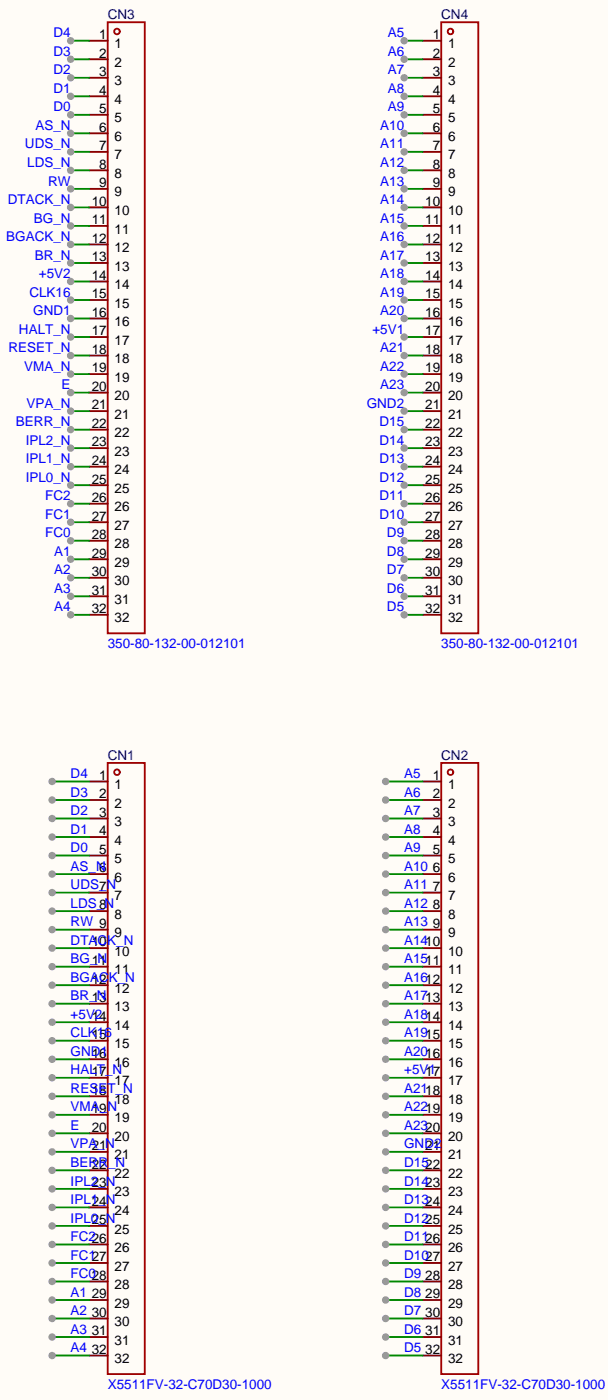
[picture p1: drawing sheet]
<svg xmlns="http://www.w3.org/2000/svg" width="83mm" height="192mm" viewBox="0 0 83 192" stroke-linecap="round" stroke-linejoin="round" font-family="sans-serif">
<path d="M0 0h83.3v192h-83.3z" fill="#fffcf7"/>
<g fill="none" stroke="#a10000" stroke-width=".25">
<path d="M14.8 3h5v83.9h-5z"/>
<circle cx="16" cy="4.3" r=".38"/>
</g>
<g fill="none" stroke="#870000" stroke-width=".25">
<path d="M12.2 5.6h2.6M12.2 8.1h2.6M12.2 10.7h2.6M12.2 13.2h2.6M12.2 15.7h2.6M12.2 18.3h2.6M12.2 20.8h2.6M12.2 23.4h2.6M12.2 25.9h2.6M12.2 28.4h2.6M12.2 31h2.6M12.2 33.5h2.6"/>
<path d="M12.2 36.1h2.6M12.2 38.6h2.6M12.2 41.1h2.6M12.2 43.7h2.6M12.2 46.2h2.6M12.2 48.8h2.6M12.2 51.3h2.6M12.2 53.8h2.6M12.2 56.4h2.6M12.2 58.9h2.6M12.2 61.5h2.6M12.2 64h2.6"/>
<path d="M12.2 66.5h2.6M12.2 69.1h2.6M12.2 71.6h2.6M12.2 74.2h2.6M12.2 76.7h2.6M12.2 79.2h2.6M12.2 81.8h2.6M12.2 84.3h2.6"/>
</g>
<path d="M9.7 5.6h2.5" fill="none" stroke="#008700" stroke-width=".25"/>
<circle cx="9.7" cy="5.6" r=".51" fill="#999"/>
<path d="M9.7 8.1h2.5" fill="none" stroke="#008700" stroke-width=".25"/>
<circle cx="9.7" cy="8.1" r=".51" fill="#999"/>
<path d="M9.7 10.7h2.5" fill="none" stroke="#008700" stroke-width=".25"/>
<circle cx="9.7" cy="10.7" r=".51" fill="#999"/>
<path d="M9.7 13.2h2.5" fill="none" stroke="#008700" stroke-width=".25"/>
<circle cx="9.7" cy="13.2" r=".51" fill="#999"/>
<path d="M9.7 15.7h2.5" fill="none" stroke="#008700" stroke-width=".25"/>
<circle cx="9.7" cy="15.7" r=".51" fill="#999"/>
<path d="M9.7 18.3h2.5" fill="none" stroke="#008700" stroke-width=".25"/>
<circle cx="9.7" cy="18.3" r=".51" fill="#999"/>
<path d="M9.7 20.8h2.5" fill="none" stroke="#008700" stroke-width=".25"/>
<circle cx="9.7" cy="20.8" r=".51" fill="#999"/>
<path d="M9.7 23.4h2.5" fill="none" stroke="#008700" stroke-width=".25"/>
<circle cx="9.7" cy="23.4" r=".51" fill="#999"/>
<path d="M9.7 25.9h2.5" fill="none" stroke="#008700" stroke-width=".25"/>
<circle cx="9.7" cy="25.9" r=".51" fill="#999"/>
<path d="M9.7 28.4h2.5" fill="none" stroke="#008700" stroke-width=".25"/>
<circle cx="9.7" cy="28.4" r=".51" fill="#999"/>
<path d="M9.7 31h2.5" fill="none" stroke="#008700" stroke-width=".25"/>
<circle cx="9.7" cy="31" r=".51" fill="#999"/>
<path d="M9.7 33.5h2.5" fill="none" stroke="#008700" stroke-width=".25"/>
<circle cx="9.7" cy="33.5" r=".51" fill="#999"/>
<path d="M9.7 36.1h2.5" fill="none" stroke="#008700" stroke-width=".25"/>
<circle cx="9.7" cy="36.1" r=".51" fill="#999"/>
<path d="M9.7 38.6h2.5" fill="none" stroke="#008700" stroke-width=".25"/>
<circle cx="9.7" cy="38.6" r=".51" fill="#999"/>
<path d="M9.7 41.1h2.5" fill="none" stroke="#008700" stroke-width=".25"/>
<circle cx="9.7" cy="41.1" r=".51" fill="#999"/>
<path d="M9.7 43.7h2.5" fill="none" stroke="#008700" stroke-width=".25"/>
<circle cx="9.7" cy="43.7" r=".51" fill="#999"/>
<path d="M9.7 46.2h2.5" fill="none" stroke="#008700" stroke-width=".25"/>
<circle cx="9.7" cy="46.2" r=".51" fill="#999"/>
<path d="M9.7 48.8h2.5" fill="none" stroke="#008700" stroke-width=".25"/>
<circle cx="9.7" cy="48.8" r=".51" fill="#999"/>
<path d="M9.7 51.3h2.5" fill="none" stroke="#008700" stroke-width=".25"/>
<circle cx="9.7" cy="51.3" r=".51" fill="#999"/>
<path d="M9.7 53.8h2.5" fill="none" stroke="#008700" stroke-width=".25"/>
<circle cx="9.7" cy="53.8" r=".51" fill="#999"/>
<path d="M9.7 56.4h2.5" fill="none" stroke="#008700" stroke-width=".25"/>
<circle cx="9.7" cy="56.4" r=".51" fill="#999"/>
<path d="M9.7 58.9h2.5" fill="none" stroke="#008700" stroke-width=".25"/>
<circle cx="9.7" cy="58.9" r=".51" fill="#999"/>
<path d="M9.7 61.5h2.5" fill="none" stroke="#008700" stroke-width=".25"/>
<circle cx="9.7" cy="61.5" r=".51" fill="#999"/>
<path d="M9.7 64h2.5" fill="none" stroke="#008700" stroke-width=".25"/>
<circle cx="9.7" cy="64" r=".51" fill="#999"/>
<path d="M9.7 66.5h2.5" fill="none" stroke="#008700" stroke-width=".25"/>
<circle cx="9.7" cy="66.5" r=".51" fill="#999"/>
<path d="M9.7 69.1h2.5" fill="none" stroke="#008700" stroke-width=".25"/>
<circle cx="9.7" cy="69.1" r=".51" fill="#999"/>
<path d="M9.7 71.6h2.5" fill="none" stroke="#008700" stroke-width=".25"/>
<circle cx="9.7" cy="71.6" r=".51" fill="#999"/>
<path d="M9.7 74.2h2.5" fill="none" stroke="#008700" stroke-width=".25"/>
<circle cx="9.7" cy="74.2" r=".51" fill="#999"/>
<path d="M9.7 76.7h2.5" fill="none" stroke="#008700" stroke-width=".25"/>
<circle cx="9.7" cy="76.7" r=".51" fill="#999"/>
<path d="M9.7 79.2h2.5" fill="none" stroke="#008700" stroke-width=".25"/>
<circle cx="9.7" cy="79.2" r=".51" fill="#999"/>
<path d="M9.7 81.8h2.5" fill="none" stroke="#008700" stroke-width=".25"/>
<circle cx="9.7" cy="81.8" r=".51" fill="#999"/>
<path d="M9.7 84.3h2.5" fill="none" stroke="#008700" stroke-width=".25"/>
<circle cx="9.7" cy="84.3" r=".51" fill="#999"/>
<g fill="none" stroke="#a10000" stroke-width=".25">
<path d="M60.5 3h5.1v83.9h-5.1z"/>
<circle cx="61.8" cy="4.3" r=".38"/>
</g>
<g fill="none" stroke="#870000" stroke-width=".25">
<path d="M57.9 5.6h2.6M57.9 8.1h2.6M57.9 10.7h2.6M57.9 13.2h2.6M57.9 15.7h2.6M57.9 18.3h2.6M57.9 20.8h2.6M57.9 23.4h2.6M57.9 25.9h2.6M57.9 28.4h2.6M57.9 31h2.6M57.9 33.5h2.6"/>
<path d="M57.9 36.1h2.6M57.9 38.6h2.6M57.9 41.1h2.6M57.9 43.7h2.6M57.9 46.2h2.6M57.9 48.8h2.6M57.9 51.3h2.6M57.9 53.8h2.6M57.9 56.4h2.6M57.9 58.9h2.6M57.9 61.5h2.6M57.9 64h2.6"/>
<path d="M57.9 66.5h2.6M57.9 69.1h2.6M57.9 71.6h2.6M57.9 74.2h2.6M57.9 76.7h2.6M57.9 79.2h2.6M57.9 81.8h2.6M57.9 84.3h2.6"/>
</g>
<path d="M55.4 5.6h2.5" fill="none" stroke="#008700" stroke-width=".25"/>
<circle cx="55.4" cy="5.6" r=".51" fill="#999"/>
<path d="M55.4 8.1h2.5" fill="none" stroke="#008700" stroke-width=".25"/>
<circle cx="55.4" cy="8.1" r=".51" fill="#999"/>
<path d="M55.4 10.7h2.5" fill="none" stroke="#008700" stroke-width=".25"/>
<circle cx="55.4" cy="10.7" r=".51" fill="#999"/>
<path d="M55.4 13.2h2.5" fill="none" stroke="#008700" stroke-width=".25"/>
<circle cx="55.4" cy="13.2" r=".51" fill="#999"/>
<path d="M55.4 15.7h2.5" fill="none" stroke="#008700" stroke-width=".25"/>
<circle cx="55.4" cy="15.7" r=".51" fill="#999"/>
<path d="M55.4 18.3h2.5" fill="none" stroke="#008700" stroke-width=".25"/>
<circle cx="55.4" cy="18.3" r=".51" fill="#999"/>
<path d="M55.4 20.8h2.5" fill="none" stroke="#008700" stroke-width=".25"/>
<circle cx="55.4" cy="20.8" r=".51" fill="#999"/>
<path d="M55.4 23.4h2.5" fill="none" stroke="#008700" stroke-width=".25"/>
<circle cx="55.4" cy="23.4" r=".51" fill="#999"/>
<path d="M55.4 25.9h2.5" fill="none" stroke="#008700" stroke-width=".25"/>
<circle cx="55.4" cy="25.9" r=".51" fill="#999"/>
<path d="M55.4 28.4h2.5" fill="none" stroke="#008700" stroke-width=".25"/>
<circle cx="55.4" cy="28.4" r=".51" fill="#999"/>
<path d="M55.4 31h2.5" fill="none" stroke="#008700" stroke-width=".25"/>
<circle cx="55.4" cy="31" r=".51" fill="#999"/>
<path d="M55.4 33.5h2.5" fill="none" stroke="#008700" stroke-width=".25"/>
<circle cx="55.4" cy="33.5" r=".51" fill="#999"/>
<path d="M55.4 36.1h2.5" fill="none" stroke="#008700" stroke-width=".25"/>
<circle cx="55.4" cy="36.1" r=".51" fill="#999"/>
<path d="M55.4 38.6h2.5" fill="none" stroke="#008700" stroke-width=".25"/>
<circle cx="55.4" cy="38.6" r=".51" fill="#999"/>
<path d="M55.4 41.1h2.5" fill="none" stroke="#008700" stroke-width=".25"/>
<circle cx="55.4" cy="41.1" r=".51" fill="#999"/>
<path d="M55.4 43.7h2.5" fill="none" stroke="#008700" stroke-width=".25"/>
<circle cx="55.4" cy="43.7" r=".51" fill="#999"/>
<path d="M55.4 46.2h2.5" fill="none" stroke="#008700" stroke-width=".25"/>
<circle cx="55.4" cy="46.2" r=".51" fill="#999"/>
<path d="M55.4 48.8h2.5" fill="none" stroke="#008700" stroke-width=".25"/>
<circle cx="55.4" cy="48.8" r=".51" fill="#999"/>
<path d="M55.4 51.3h2.5" fill="none" stroke="#008700" stroke-width=".25"/>
<circle cx="55.4" cy="51.3" r=".51" fill="#999"/>
<path d="M55.4 53.8h2.5" fill="none" stroke="#008700" stroke-width=".25"/>
<circle cx="55.4" cy="53.8" r=".51" fill="#999"/>
<path d="M55.4 56.4h2.5" fill="none" stroke="#008700" stroke-width=".25"/>
<circle cx="55.4" cy="56.4" r=".51" fill="#999"/>
<path d="M55.4 58.9h2.5" fill="none" stroke="#008700" stroke-width=".25"/>
<circle cx="55.4" cy="58.9" r=".51" fill="#999"/>
<path d="M55.4 61.5h2.5" fill="none" stroke="#008700" stroke-width=".25"/>
<circle cx="55.4" cy="61.5" r=".51" fill="#999"/>
<path d="M55.4 64h2.5" fill="none" stroke="#008700" stroke-width=".25"/>
<circle cx="55.4" cy="64" r=".51" fill="#999"/>
<path d="M55.4 66.5h2.5" fill="none" stroke="#008700" stroke-width=".25"/>
<circle cx="55.4" cy="66.5" r=".51" fill="#999"/>
<path d="M55.4 69.1h2.5" fill="none" stroke="#008700" stroke-width=".25"/>
<circle cx="55.4" cy="69.1" r=".51" fill="#999"/>
<path d="M55.4 71.6h2.5" fill="none" stroke="#008700" stroke-width=".25"/>
<circle cx="55.4" cy="71.6" r=".51" fill="#999"/>
<path d="M55.4 74.2h2.5" fill="none" stroke="#008700" stroke-width=".25"/>
<circle cx="55.4" cy="74.2" r=".51" fill="#999"/>
<path d="M55.4 76.7h2.5" fill="none" stroke="#008700" stroke-width=".25"/>
<circle cx="55.4" cy="76.7" r=".51" fill="#999"/>
<path d="M55.4 79.2h2.5" fill="none" stroke="#008700" stroke-width=".25"/>
<circle cx="55.4" cy="79.2" r=".51" fill="#999"/>
<path d="M55.4 81.8h2.5" fill="none" stroke="#008700" stroke-width=".25"/>
<circle cx="55.4" cy="81.8" r=".51" fill="#999"/>
<path d="M55.4 84.3h2.5" fill="none" stroke="#008700" stroke-width=".25"/>
<circle cx="55.4" cy="84.3" r=".51" fill="#999"/>
<g fill="none" stroke="#a10000" stroke-width=".25">
<path d="M14.8 104.6h5v83.9h-5z"/>
<circle cx="16" cy="105.9" r=".38"/>
</g>
<g fill="none" stroke="#870000" stroke-width=".25">
<path d="M12.2 107.2h2.6M12.2 109.7h2.6M12.2 112.3h2.6M12.2 114.8h2.6M12.2 117.3h2.6M12.2 119.9h2.6M12.2 122.4h2.6M12.2 125h2.6M12.2 127.5h2.6M12.2 130h2.6M12.2 132.6h2.6M12.2 135.1h2.6"/>
<path d="M12.2 137.7h2.6M12.2 140.2h2.6M12.2 142.7h2.6M12.2 145.3h2.6M12.2 147.8h2.6M12.2 150.4h2.6M12.2 152.9h2.6M12.2 155.4h2.6M12.2 158h2.6M12.2 160.5h2.6M12.2 163.1h2.6M12.2 165.6h2.6"/>
<path d="M12.2 168.1h2.6M12.2 170.7h2.6M12.2 173.2h2.6M12.2 175.8h2.6M12.2 178.3h2.6M12.2 180.8h2.6M12.2 183.4h2.6M12.2 185.9h2.6"/>
</g>
<path d="M7.1 107.2h5.1" fill="none" stroke="#008700" stroke-width=".25"/>
<circle cx="7.1" cy="107.2" r=".51" fill="#999"/>
<path d="M7.1 109.7h5.1" fill="none" stroke="#008700" stroke-width=".25"/>
<circle cx="7.1" cy="109.7" r=".51" fill="#999"/>
<path d="M7.1 112.3h5.1" fill="none" stroke="#008700" stroke-width=".25"/>
<circle cx="7.1" cy="112.3" r=".51" fill="#999"/>
<path d="M7.1 114.8h5.1" fill="none" stroke="#008700" stroke-width=".25"/>
<circle cx="7.1" cy="114.8" r=".51" fill="#999"/>
<path d="M7.1 117.3h5.1" fill="none" stroke="#008700" stroke-width=".25"/>
<circle cx="7.1" cy="117.3" r=".51" fill="#999"/>
<path d="M7.1 119.9h5.1" fill="none" stroke="#008700" stroke-width=".25"/>
<circle cx="7.1" cy="119.9" r=".51" fill="#999"/>
<path d="M7.1 122.4h5.1" fill="none" stroke="#008700" stroke-width=".25"/>
<circle cx="7.1" cy="122.4" r=".51" fill="#999"/>
<path d="M7.1 125h5.1" fill="none" stroke="#008700" stroke-width=".25"/>
<circle cx="7.1" cy="125" r=".51" fill="#999"/>
<path d="M7.1 127.5h5.1" fill="none" stroke="#008700" stroke-width=".25"/>
<circle cx="7.1" cy="127.5" r=".51" fill="#999"/>
<path d="M7.1 130h5.1" fill="none" stroke="#008700" stroke-width=".25"/>
<circle cx="7.1" cy="130" r=".51" fill="#999"/>
<path d="M7.1 132.6h5.1" fill="none" stroke="#008700" stroke-width=".25"/>
<circle cx="7.1" cy="132.6" r=".51" fill="#999"/>
<path d="M7.1 135.1h5.1" fill="none" stroke="#008700" stroke-width=".25"/>
<circle cx="7.1" cy="135.1" r=".51" fill="#999"/>
<path d="M7.1 137.7h5.1" fill="none" stroke="#008700" stroke-width=".25"/>
<circle cx="7.1" cy="137.7" r=".51" fill="#999"/>
<path d="M7.1 140.2h5.1" fill="none" stroke="#008700" stroke-width=".25"/>
<circle cx="7.1" cy="140.2" r=".51" fill="#999"/>
<path d="M7.1 142.7h5.1" fill="none" stroke="#008700" stroke-width=".25"/>
<circle cx="7.1" cy="142.7" r=".51" fill="#999"/>
<path d="M7.1 145.3h5.1" fill="none" stroke="#008700" stroke-width=".25"/>
<circle cx="7.1" cy="145.3" r=".51" fill="#999"/>
<path d="M7.1 147.8h5.1" fill="none" stroke="#008700" stroke-width=".25"/>
<circle cx="7.1" cy="147.8" r=".51" fill="#999"/>
<path d="M7.1 150.4h5.1" fill="none" stroke="#008700" stroke-width=".25"/>
<circle cx="7.1" cy="150.4" r=".51" fill="#999"/>
<path d="M7.1 152.9h5.1" fill="none" stroke="#008700" stroke-width=".25"/>
<circle cx="7.1" cy="152.9" r=".51" fill="#999"/>
<path d="M7.1 155.4h5.1" fill="none" stroke="#008700" stroke-width=".25"/>
<circle cx="7.1" cy="155.4" r=".51" fill="#999"/>
<path d="M7.1 158h5.1" fill="none" stroke="#008700" stroke-width=".25"/>
<circle cx="7.1" cy="158" r=".51" fill="#999"/>
<path d="M7.1 160.5h5.1" fill="none" stroke="#008700" stroke-width=".25"/>
<circle cx="7.1" cy="160.5" r=".51" fill="#999"/>
<path d="M7.1 163.1h5.1" fill="none" stroke="#008700" stroke-width=".25"/>
<circle cx="7.1" cy="163.1" r=".51" fill="#999"/>
<path d="M7.1 165.6h5.1" fill="none" stroke="#008700" stroke-width=".25"/>
<circle cx="7.1" cy="165.6" r=".51" fill="#999"/>
<path d="M7.1 168.1h5.1" fill="none" stroke="#008700" stroke-width=".25"/>
<circle cx="7.1" cy="168.1" r=".51" fill="#999"/>
<path d="M7.1 170.7h5.1" fill="none" stroke="#008700" stroke-width=".25"/>
<circle cx="7.1" cy="170.7" r=".51" fill="#999"/>
<path d="M7.1 173.2h5.1" fill="none" stroke="#008700" stroke-width=".25"/>
<circle cx="7.1" cy="173.2" r=".51" fill="#999"/>
<path d="M7.1 175.8h5.1" fill="none" stroke="#008700" stroke-width=".25"/>
<circle cx="7.1" cy="175.8" r=".51" fill="#999"/>
<path d="M7.1 178.3h5.1" fill="none" stroke="#008700" stroke-width=".25"/>
<circle cx="7.1" cy="178.3" r=".51" fill="#999"/>
<path d="M7.1 180.8h5.1" fill="none" stroke="#008700" stroke-width=".25"/>
<circle cx="7.1" cy="180.8" r=".51" fill="#999"/>
<path d="M7.1 183.4h5.1" fill="none" stroke="#008700" stroke-width=".25"/>
<circle cx="7.1" cy="183.4" r=".51" fill="#999"/>
<path d="M7.1 185.9h5.1" fill="none" stroke="#008700" stroke-width=".25"/>
<circle cx="7.1" cy="185.9" r=".51" fill="#999"/>
<g fill="none" stroke="#a10000" stroke-width=".25">
<path d="M60.5 104.6h5.1v83.9h-5.1z"/>
<circle cx="61.8" cy="105.9" r=".38"/>
</g>
<g fill="none" stroke="#870000" stroke-width=".25">
<path d="M57.9 107.2h2.6M57.9 109.7h2.6M57.9 112.3h2.6M57.9 114.8h2.6M57.9 117.3h2.6M57.9 119.9h2.6M57.9 122.4h2.6M57.9 125h2.6M57.9 127.5h2.6M57.9 130h2.6M57.9 132.6h2.6M57.9 135.1h2.6"/>
<path d="M57.9 137.7h2.6M57.9 140.2h2.6M57.9 142.7h2.6M57.9 145.3h2.6M57.9 147.8h2.6M57.9 150.4h2.6M57.9 152.9h2.6M57.9 155.4h2.6M57.9 158h2.6M57.9 160.5h2.6M57.9 163.1h2.6M57.9 165.6h2.6"/>
<path d="M57.9 168.1h2.6M57.9 170.7h2.6M57.9 173.2h2.6M57.9 175.8h2.6M57.9 178.3h2.6M57.9 180.8h2.6M57.9 183.4h2.6M57.9 185.9h2.6"/>
</g>
<path d="M52.9 107.2h5" fill="none" stroke="#008700" stroke-width=".25"/>
<circle cx="52.9" cy="107.2" r=".51" fill="#999"/>
<path d="M52.9 109.7h5" fill="none" stroke="#008700" stroke-width=".25"/>
<circle cx="52.9" cy="109.7" r=".51" fill="#999"/>
<path d="M52.9 112.3h5" fill="none" stroke="#008700" stroke-width=".25"/>
<circle cx="52.9" cy="112.3" r=".51" fill="#999"/>
<path d="M52.9 114.8h5" fill="none" stroke="#008700" stroke-width=".25"/>
<circle cx="52.9" cy="114.8" r=".51" fill="#999"/>
<path d="M52.9 117.3h5" fill="none" stroke="#008700" stroke-width=".25"/>
<circle cx="52.9" cy="117.3" r=".51" fill="#999"/>
<path d="M52.9 119.9h5" fill="none" stroke="#008700" stroke-width=".25"/>
<circle cx="52.9" cy="119.9" r=".51" fill="#999"/>
<path d="M52.9 122.4h5" fill="none" stroke="#008700" stroke-width=".25"/>
<circle cx="52.9" cy="122.4" r=".51" fill="#999"/>
<path d="M52.9 125h5" fill="none" stroke="#008700" stroke-width=".25"/>
<circle cx="52.9" cy="125" r=".51" fill="#999"/>
<path d="M52.9 127.5h5" fill="none" stroke="#008700" stroke-width=".25"/>
<circle cx="52.9" cy="127.5" r=".51" fill="#999"/>
<path d="M52.9 130h5" fill="none" stroke="#008700" stroke-width=".25"/>
<circle cx="52.9" cy="130" r=".51" fill="#999"/>
<path d="M52.9 132.6h5" fill="none" stroke="#008700" stroke-width=".25"/>
<circle cx="52.9" cy="132.6" r=".51" fill="#999"/>
<path d="M52.9 135.1h5" fill="none" stroke="#008700" stroke-width=".25"/>
<circle cx="52.9" cy="135.1" r=".51" fill="#999"/>
<path d="M52.9 137.7h5" fill="none" stroke="#008700" stroke-width=".25"/>
<circle cx="52.9" cy="137.7" r=".51" fill="#999"/>
<path d="M52.9 140.2h5" fill="none" stroke="#008700" stroke-width=".25"/>
<circle cx="52.9" cy="140.2" r=".51" fill="#999"/>
<path d="M52.9 142.7h5" fill="none" stroke="#008700" stroke-width=".25"/>
<circle cx="52.9" cy="142.7" r=".51" fill="#999"/>
<path d="M52.9 145.3h5" fill="none" stroke="#008700" stroke-width=".25"/>
<circle cx="52.9" cy="145.3" r=".51" fill="#999"/>
<path d="M52.9 147.8h5" fill="none" stroke="#008700" stroke-width=".25"/>
<circle cx="52.9" cy="147.8" r=".51" fill="#999"/>
<path d="M52.9 150.4h5" fill="none" stroke="#008700" stroke-width=".25"/>
<circle cx="52.9" cy="150.4" r=".51" fill="#999"/>
<path d="M52.9 152.9h5" fill="none" stroke="#008700" stroke-width=".25"/>
<circle cx="52.9" cy="152.9" r=".51" fill="#999"/>
<path d="M52.9 155.4h5" fill="none" stroke="#008700" stroke-width=".25"/>
<circle cx="52.9" cy="155.4" r=".51" fill="#999"/>
<path d="M52.9 158h5" fill="none" stroke="#008700" stroke-width=".25"/>
<circle cx="52.9" cy="158" r=".51" fill="#999"/>
<path d="M52.9 160.5h5" fill="none" stroke="#008700" stroke-width=".25"/>
<circle cx="52.9" cy="160.5" r=".51" fill="#999"/>
<path d="M52.9 163.1h5" fill="none" stroke="#008700" stroke-width=".25"/>
<circle cx="52.9" cy="163.1" r=".51" fill="#999"/>
<path d="M52.9 165.6h5" fill="none" stroke="#008700" stroke-width=".25"/>
<circle cx="52.9" cy="165.6" r=".51" fill="#999"/>
<path d="M52.9 168.1h5" fill="none" stroke="#008700" stroke-width=".25"/>
<circle cx="52.9" cy="168.1" r=".51" fill="#999"/>
<path d="M52.9 170.7h5" fill="none" stroke="#008700" stroke-width=".25"/>
<circle cx="52.9" cy="170.7" r=".51" fill="#999"/>
<path d="M52.9 173.2h5" fill="none" stroke="#008700" stroke-width=".25"/>
<circle cx="52.9" cy="173.2" r=".51" fill="#999"/>
<path d="M52.9 175.8h5" fill="none" stroke="#008700" stroke-width=".25"/>
<circle cx="52.9" cy="175.8" r=".51" fill="#999"/>
<path d="M52.9 178.3h5" fill="none" stroke="#008700" stroke-width=".25"/>
<circle cx="52.9" cy="178.3" r=".51" fill="#999"/>
<path d="M52.9 180.8h5" fill="none" stroke="#008700" stroke-width=".25"/>
<circle cx="52.9" cy="180.8" r=".51" fill="#999"/>
<path d="M52.9 183.4h5" fill="none" stroke="#008700" stroke-width=".25"/>
<circle cx="52.9" cy="183.4" r=".51" fill="#999"/>
<path d="M52.9 185.9h5" fill="none" stroke="#008700" stroke-width=".25"/>
<circle cx="52.9" cy="185.9" r=".51" fill="#999"/>
<g font-size="1.8" fill="#00f">
<text x="7.3" y="5.1">D4</text>
<text x="53.1" y="5.1">A5</text>
<text x="7.3" y="7.7">D3</text>
<text x="7.3" y="10.2">D2</text>
<text x="53.1" y="7.7">A6</text>
<text x="53.1" y="10.2">A7</text>
<text x="4.9" y="17.8">AS_N</text>
<text x="7.3" y="12.7">D1</text>
<text x="7.3" y="15.3">D0</text>
<text x="52.1" y="17.8">A10</text>
<text x="53.1" y="12.7">A8</text>
<text x="53.1" y="15.3">A9</text>
<text x="3.4" y="20.4">UDS_N</text>
<text x="3.7" y="22.9">LDS_N</text>
<text x="52.1" y="20.4">A11</text>
<text x="52.1" y="22.9">A12</text>
<text x="1.1" y="28">DTACK_N</text>
<text x="6.6" y="25.4">RW</text>
<text x="52.1" y="25.4">A13</text>
<text x="52.1" y="28">A14</text>
<text x=".9" y="33.1">BGACK_N</text>
<text x="4.7" y="30.5">BG_N</text>
<text x="4.8" y="35.6">BR_N</text>
<text x="52.1" y="30.5">A15</text>
<text x="52.1" y="33.1">A16</text>
<text x="52.1" y="35.6">A17</text>
<text x="4" y="40.7">CLK16</text>
<text x="5.3" y="38.1">+5V2</text>
<text x="52.1" y="38.1">A18</text>
<text x="52.1" y="40.7">A19</text>
<text x="2.6" y="45.8">HALT_N</text>
<text x="4.6" y="43.2">GND1</text>
<text x="51" y="45.8">+5V1</text>
<text x="52.1" y="43.2">A20</text>
<text x="1.2" y="48.3">RESET_N</text>
<text x="3.3" y="50.8">VMA_N</text>
<text x="8.5" y="53.4">E</text>
<text x="52.1" y="48.3">A21</text>
<text x="52.1" y="50.8">A22</text>
<text x="52.1" y="53.4">A23</text>
<text x="2.2" y="58.5">BERR_N</text>
<text x="3.6" y="55.9">VPA_N</text>
<text x="50.3" y="55.9">GND2</text>
<text x="52" y="58.5">D15</text>
<text x="3.5" y="61">IPL2_N</text>
<text x="3.5" y="63.5">IPL1_N</text>
<text x="52" y="61">D14</text>
<text x="52" y="63.5">D13</text>
<text x="3.5" y="66.1">IPL0_N</text>
<text x="6.2" y="68.6">FC2</text>
<text x="6.2" y="71.2">FC1</text>
<text x="52" y="66.1">D12</text>
<text x="52" y="68.6">D11</text>
<text x="52" y="71.2">D10</text>
<text x="6.2" y="73.7">FC0</text>
<text x="7.4" y="76.2">A1</text>
<text x="53" y="73.7">D9</text>
<text x="53" y="76.2">D8</text>
<text x="7.4" y="78.8">A2</text>
<text x="7.4" y="81.3">A3</text>
<text x="7.4" y="83.9">A4</text>
<text x="53" y="78.8">D7</text>
<text x="53" y="81.3">D6</text>
<text x="53" y="83.9">D5</text>
<text x="14.8" y="88.9">350-80-132-00-012101</text>
<text x="60.5" y="88.9">350-80-132-00-012101</text>
<text x="9.7" y="106.7">D4</text>
<text x="55.4" y="106.7">A5</text>
<text x="9.7" y="109.3">D3</text>
<text x="9.7" y="111.8">D2</text>
<text x="55.4" y="109.3">A6</text>
<text x="55.4" y="111.8">A7</text>
<text x="9.7" y="114.3">D1</text>
<text x="9.7" y="116.9">D0</text>
<text x="9.7" y="119.4">AS_N</text>
<text x="55.4" y="114.3">A8</text>
<text x="55.4" y="116.9">A9</text>
<text x="55.4" y="119.4">A10</text>
<text x="9.7" y="122">UDS_N</text>
<text x="9.7" y="124.5">LDS_N</text>
<text x="55.4" y="122">A11</text>
<text x="55.4" y="124.5">A12</text>
<text x="9.7" y="127">RW 9</text>
<text x="9.7" y="129.6">DTACK_N</text>
<text x="55.4" y="127">A13</text>
<text x="55.4" y="129.6">A1410</text>
<text x="9.7" y="132.1">BG_N</text>
<text x="9.7" y="134.7">BGACK_N</text>
<text x="9.7" y="137.2">BR_N</text>
<text x="55.4" y="132.1">A1511</text>
<text x="55.4" y="134.7">A1612</text>
<text x="55.4" y="137.2">A1713</text>
<text x="9.7" y="139.7">+5V2</text>
<text x="9.7" y="142.3">CLK16</text>
<text x="55.4" y="139.7">A1814</text>
<text x="55.4" y="142.3">A1915</text>
<text x="9.7" y="144.8">GND1</text>
<text x="9.7" y="147.4">HALT_N</text>
<text x="9.7" y="149.9">RESET_N</text>
<text x="55.4" y="144.8">A2016</text>
<text x="55.4" y="147.4">+5V1</text>
<text x="55.4" y="149.9">A2118</text>
<text x="9.7" y="152.4">VMA_N</text>
<text x="9.7" y="155">E</text>
<text x="55.4" y="152.4">A2219</text>
<text x="55.4" y="155">A2320</text>
<text x="9.7" y="157.5">VPA_N</text>
<text x="9.7" y="160.1">BERR_N</text>
<text x="55.4" y="157.5">GND2</text>
<text x="55.4" y="160.1">D1522</text>
<text x="9.7" y="162.6">IPL2_N</text>
<text x="9.7" y="165.1">IPL1_N</text>
<text x="9.7" y="167.7">IPL0_N</text>
<text x="55.4" y="162.6">D1423</text>
<text x="55.4" y="165.1">D1324</text>
<text x="55.4" y="167.7">D1225</text>
<text x="9.7" y="170.2">FC226</text>
<text x="9.7" y="172.8">FC127</text>
<text x="55.4" y="170.2">D1126</text>
<text x="55.4" y="172.8">D1027</text>
<text x="9.7" y="175.3">FC028</text>
<text x="9.7" y="177.8">A1</text>
<text x="55.4" y="175.3">D9</text>
<text x="55.4" y="177.8">D8</text>
<text x="9.7" y="180.4">A2</text>
<text x="9.7" y="182.9">A3</text>
<text x="9.7" y="185.5">A4</text>
<text x="55.4" y="180.4">D7</text>
<text x="55.4" y="182.9">D6</text>
<text x="55.4" y="185.5">D5</text>
<text x="14.8" y="190.5">X5511FV-32-C70D30-1000</text>
<text x="60.5" y="190.5">X5511FV-32-C70D30-1000</text>
</g>
<g font-size="1.8">
<text x="13.6" y="5.4">1</text>
<text x="59.3" y="5.4">1</text>
<text x="13.6" y="7.9">2</text>
<text x="13.6" y="10.4">3</text>
<text x="15.7" y="6.6">1</text>
<text x="15.7" y="9.2">2</text>
<text x="15.7" y="11.7">3</text>
<text x="59.3" y="7.9">2</text>
<text x="59.3" y="10.4">3</text>
<text x="61.4" y="6.6">1</text>
<text x="61.4" y="9.2">2</text>
<text x="61.4" y="11.7">3</text>
<text x="13.6" y="13">4</text>
<text x="13.6" y="15.5">5</text>
<text x="15.7" y="14.2">4</text>
<text x="15.7" y="16.8">5</text>
<text x="59.3" y="13">4</text>
<text x="59.3" y="15.5">5</text>
<text x="61.4" y="14.2">4</text>
<text x="61.4" y="16.8">5</text>
<text x="13.6" y="18.1">6</text>
<text x="13.6" y="20.6">7</text>
<text x="13.6" y="23.1">8</text>
<text x="15.7" y="19.3">6</text>
<text x="15.7" y="21.9">7</text>
<text x="59.3" y="18.1">6</text>
<text x="59.3" y="20.6">7</text>
<text x="59.3" y="23.1">8</text>
<text x="61.4" y="19.3">6</text>
<text x="61.4" y="21.9">7</text>
<text x="12.6" y="28.2">10</text>
<text x="13.6" y="25.7">9</text>
<text x="15.7" y="24.4">8</text>
<text x="15.7" y="26.9">9</text>
<text x="15.7" y="29.5">10</text>
<text x="58.3" y="28.2">10</text>
<text x="59.3" y="25.7">9</text>
<text x="61.4" y="24.4">8</text>
<text x="61.4" y="26.9">9</text>
<text x="61.4" y="29.5">10</text>
<text x="12.6" y="30.8">11</text>
<text x="12.6" y="33.3">12</text>
<text x="12.6" y="35.8">13</text>
<text x="15.7" y="32">11</text>
<text x="15.7" y="34.6">12</text>
<text x="58.3" y="30.8">11</text>
<text x="58.3" y="33.3">12</text>
<text x="58.3" y="35.8">13</text>
<text x="61.4" y="32">11</text>
<text x="61.4" y="34.6">12</text>
<text x="12.6" y="38.4">14</text>
<text x="12.6" y="40.9">15</text>
<text x="15.7" y="37.1">13</text>
<text x="15.7" y="39.6">14</text>
<text x="58.3" y="38.4">14</text>
<text x="58.3" y="40.9">15</text>
<text x="61.4" y="37.1">13</text>
<text x="61.4" y="39.6">14</text>
<text x="12.6" y="43.5">16</text>
<text x="12.6" y="46">17</text>
<text x="15.7" y="42.2">15</text>
<text x="15.7" y="44.7">16</text>
<text x="15.7" y="47.3">17</text>
<text x="58.3" y="43.5">16</text>
<text x="58.3" y="46">17</text>
<text x="61.4" y="42.2">15</text>
<text x="61.4" y="44.7">16</text>
<text x="61.4" y="47.3">17</text>
<text x="12.6" y="48.5">18</text>
<text x="12.6" y="51.1">19</text>
<text x="12.6" y="53.6">20</text>
<text x="15.7" y="49.8">18</text>
<text x="15.7" y="52.3">19</text>
<text x="58.3" y="48.5">18</text>
<text x="58.3" y="51.1">19</text>
<text x="58.3" y="53.6">20</text>
<text x="61.4" y="49.8">18</text>
<text x="61.4" y="52.3">19</text>
<text x="12.6" y="56.2">21</text>
<text x="12.6" y="58.7">22</text>
<text x="15.7" y="54.9">20</text>
<text x="15.7" y="57.4">21</text>
<text x="15.7" y="60">22</text>
<text x="58.3" y="56.2">21</text>
<text x="58.3" y="58.7">22</text>
<text x="61.4" y="54.9">20</text>
<text x="61.4" y="57.4">21</text>
<text x="61.4" y="60">22</text>
<text x="12.6" y="61.2">23</text>
<text x="12.6" y="63.8">24</text>
<text x="15.7" y="62.5">23</text>
<text x="15.7" y="65">24</text>
<text x="58.3" y="61.2">23</text>
<text x="58.3" y="63.8">24</text>
<text x="61.4" y="62.5">23</text>
<text x="61.4" y="65">24</text>
<text x="12.6" y="66.3">25</text>
<text x="12.6" y="68.9">26</text>
<text x="12.6" y="71.4">27</text>
<text x="15.7" y="67.6">25</text>
<text x="15.7" y="70.1">26</text>
<text x="58.3" y="66.3">25</text>
<text x="58.3" y="68.9">26</text>
<text x="58.3" y="71.4">27</text>
<text x="61.4" y="67.6">25</text>
<text x="61.4" y="70.1">26</text>
<text x="12.6" y="73.9">28</text>
<text x="12.6" y="76.5">29</text>
<text x="15.7" y="72.7">27</text>
<text x="15.7" y="75.2">28</text>
<text x="15.7" y="77.7">29</text>
<text x="58.3" y="73.9">28</text>
<text x="58.3" y="76.5">29</text>
<text x="61.4" y="72.7">27</text>
<text x="61.4" y="75.2">28</text>
<text x="61.4" y="77.7">29</text>
<text x="12.6" y="79">30</text>
<text x="12.6" y="81.6">31</text>
<text x="15.7" y="80.3">30</text>
<text x="15.7" y="82.8">31</text>
<text x="58.3" y="79">30</text>
<text x="58.3" y="81.6">31</text>
<text x="61.4" y="80.3">30</text>
<text x="61.4" y="82.8">31</text>
<text x="12.6" y="84.1">32</text>
<text x="15.7" y="85.4">32</text>
<text x="58.3" y="84.1">32</text>
<text x="61.4" y="85.4">32</text>
<text x="13.6" y="107">1</text>
<text x="59.3" y="107">1</text>
<text x="13.6" y="109.5">2</text>
<text x="13.6" y="112">3</text>
<text x="15.7" y="108.2">1</text>
<text x="15.7" y="110.8">2</text>
<text x="15.7" y="113.3">3</text>
<text x="59.3" y="109.5">2</text>
<text x="59.3" y="112">3</text>
<text x="61.4" y="108.2">1</text>
<text x="61.4" y="110.8">2</text>
<text x="61.4" y="113.3">3</text>
<text x="13.6" y="114.6">4</text>
<text x="13.6" y="117.1">5</text>
<text x="13.6" y="119.7">6</text>
<text x="15.7" y="115.8">4</text>
<text x="15.7" y="118.4">5</text>
<text x="59.3" y="114.6">4</text>
<text x="59.3" y="117.1">5</text>
<text x="59.3" y="119.7">6</text>
<text x="61.4" y="115.8">4</text>
<text x="61.4" y="118.4">5</text>
<text x="13.6" y="122.2">7</text>
<text x="13.6" y="124.7">8</text>
<text x="15.7" y="120.9">6</text>
<text x="15.7" y="123.5">7</text>
<text x="59.3" y="122.2">7</text>
<text x="59.3" y="124.7">8</text>
<text x="61.4" y="120.9">6</text>
<text x="61.4" y="123.5">7</text>
<text x="12.6" y="129.8">10</text>
<text x="15.7" y="126">8</text>
<text x="15.7" y="128.5">9</text>
<text x="15.7" y="131.1">10</text>
<text x="59.3" y="127.3">9</text>
<text x="61.4" y="126">8</text>
<text x="61.4" y="128.5">9</text>
<text x="61.4" y="131.1">10</text>
<text x="12.6" y="132.4">11</text>
<text x="12.6" y="134.9">12</text>
<text x="12.6" y="137.4">13</text>
<text x="15.7" y="133.6">11</text>
<text x="15.7" y="136.2">12</text>
<text x="61.4" y="133.6">11</text>
<text x="61.4" y="136.2">12</text>
<text x="12.6" y="140">14</text>
<text x="12.6" y="142.5">15</text>
<text x="15.7" y="138.7">13</text>
<text x="15.7" y="141.2">14</text>
<text x="15.7" y="143.8">15</text>
<text x="61.4" y="138.7">13</text>
<text x="61.4" y="141.2">14</text>
<text x="61.4" y="143.8">15</text>
<text x="12.6" y="145.1">16</text>
<text x="12.6" y="147.6">17</text>
<text x="15.7" y="146.3">16</text>
<text x="15.7" y="148.9">17</text>
<text x="58.3" y="147.6">17</text>
<text x="61.4" y="146.3">16</text>
<text x="61.4" y="148.9">17</text>
<text x="12.6" y="150.1">18</text>
<text x="12.6" y="152.7">19</text>
<text x="12.6" y="155.2">20</text>
<text x="15.7" y="151.4">18</text>
<text x="15.7" y="153.9">19</text>
<text x="61.4" y="151.4">18</text>
<text x="61.4" y="153.9">19</text>
<text x="12.6" y="157.8">21</text>
<text x="12.6" y="160.3">22</text>
<text x="15.7" y="156.5">20</text>
<text x="15.7" y="159">21</text>
<text x="15.7" y="161.6">22</text>
<text x="58.3" y="157.8">21</text>
<text x="61.4" y="156.5">20</text>
<text x="61.4" y="159">21</text>
<text x="61.4" y="161.6">22</text>
<text x="12.6" y="162.8">23</text>
<text x="12.6" y="165.4">24</text>
<text x="12.6" y="167.9">25</text>
<text x="15.7" y="164.1">23</text>
<text x="15.7" y="166.6">24</text>
<text x="61.4" y="164.1">23</text>
<text x="61.4" y="166.6">24</text>
<text x="15.7" y="169.2">25</text>
<text x="15.7" y="171.7">26</text>
<text x="61.4" y="169.2">25</text>
<text x="61.4" y="171.7">26</text>
<text x="12.6" y="178.1">29</text>
<text x="15.7" y="174.3">27</text>
<text x="15.7" y="176.8">28</text>
<text x="15.7" y="179.3">29</text>
<text x="58.3" y="175.5">28</text>
<text x="58.3" y="178.1">29</text>
<text x="61.4" y="174.3">27</text>
<text x="61.4" y="176.8">28</text>
<text x="61.4" y="179.3">29</text>
<text x="12.6" y="180.6">30</text>
<text x="12.6" y="183.2">31</text>
<text x="12.6" y="185.7">32</text>
<text x="15.7" y="181.9">30</text>
<text x="15.7" y="184.4">31</text>
<text x="58.3" y="180.6">30</text>
<text x="58.3" y="183.2">31</text>
<text x="58.3" y="185.7">32</text>
<text x="61.4" y="181.9">30</text>
<text x="61.4" y="184.4">31</text>
<text x="15.7" y="187">32</text>
<text x="61.4" y="187">32</text>
</g>
<g font-size="1.8" fill="#000080">
<text x="14.8" y="2.6">CN3</text>
<text x="60.5" y="2.6">CN4</text>
<text x="14.8" y="104.2">CN1</text>
<text x="60.5" y="104.2">CN2</text>
</g>
</svg>
